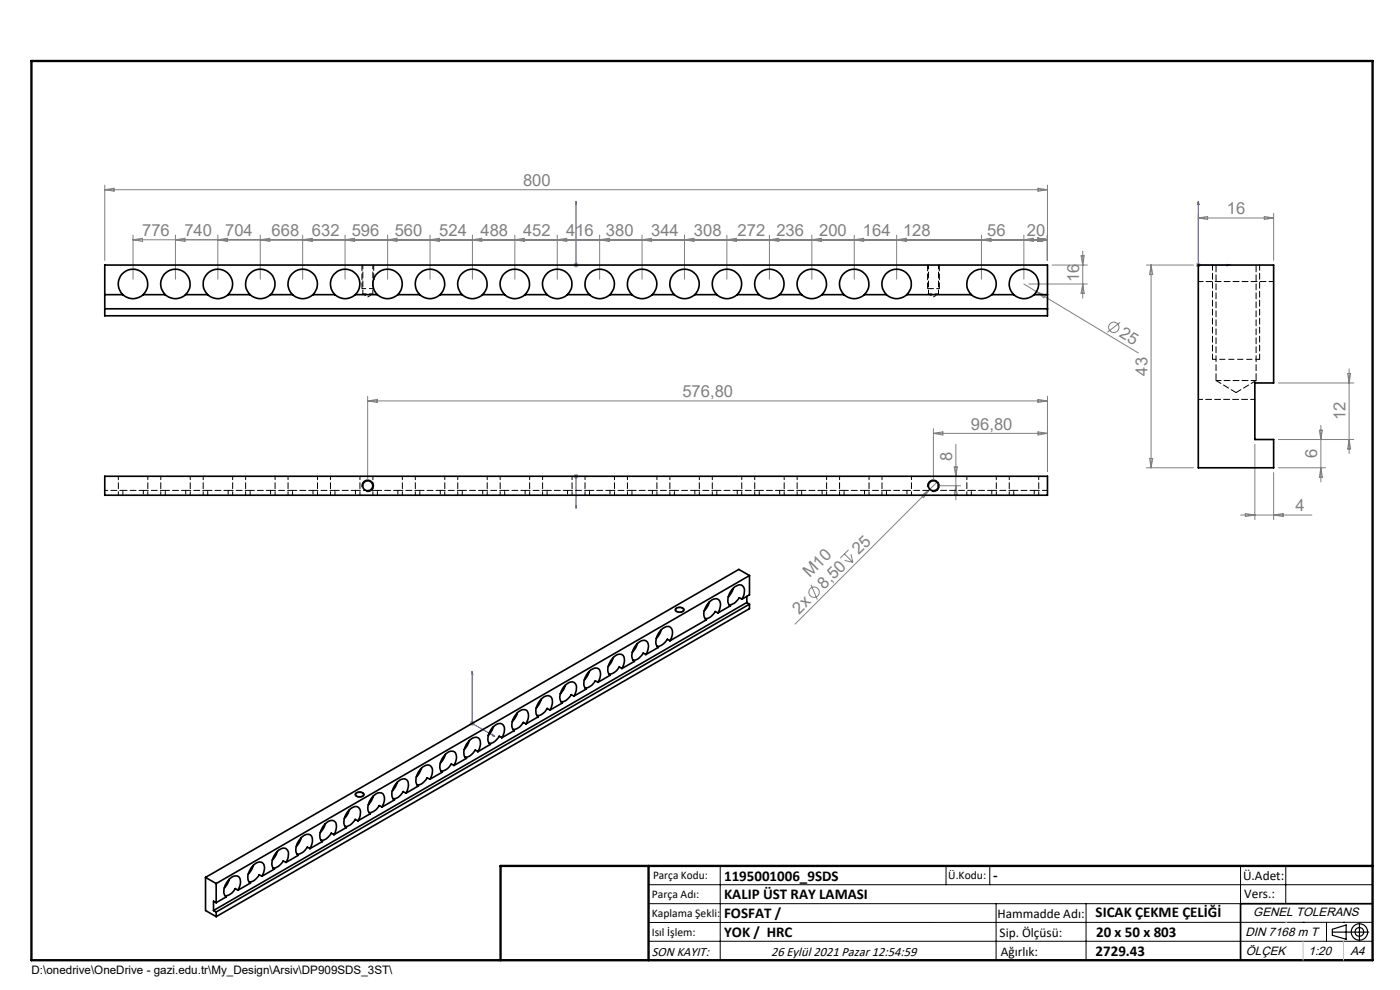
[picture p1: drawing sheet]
<svg xmlns="http://www.w3.org/2000/svg" width="297mm" height="210mm" viewBox="0 0 297 210" stroke-linecap="round" stroke-linejoin="round" font-family="sans-serif">
<g fill="none" stroke="#808080" stroke-width=".21">
<path d="M22.2 39.3v15.9M220.2 39.9l2 .3-2 .4zM222.2 39.3v15.9M22.2 40.2h200M22.2 40.2l2-.3v.7zM28.2 50.9h194M28.2 49.9v9.3M28.2 50.9l2-.4v.7zM37.2 49.9v9.3M37.2 50.9l2-.4v.7zM46.2 49.9v9.3M46.2 50.9l2-.4v.7z"/>
<path d="M55.2 49.9v9.3M55.2 50.9l2-.4v.7zM64.2 49.9v9.3M64.2 50.9l2-.4v.7zM73.2 49.9v9.3M73.2 50.9l2-.4v.7zM82.2 49.9v9.3M82.2 50.9l2-.4v.7zM91.2 49.9v9.3M91.2 50.9l2-.4v.7zM100.2 49.9v9.3M100.2 50.9l2-.4v.7z"/>
<path d="M109.2 49.9v9.3M109.2 50.9l2-.4v.7zM118.2 49.9v9.3M118.2 50.9l2-.4v.7zM121.7 56.2h1M121.8 55.9l.8 .7M122.2 55.7v1.1M122.6 55.9l-.8 .7M127.2 49.9v9.3M127.2 50.9l2-.4v.7zM136.2 49.9v9.3M136.2 50.9l2-.4v.7z"/>
<path d="M145.2 49.9v9.3M145.2 50.9l2-.4v.7zM154.2 49.9v9.3M154.2 50.9l2-.4v.7zM163.2 49.9v9.3M163.2 50.9l2-.4v.7zM172.2 49.9v9.3M172.2 50.9l2-.4v.7zM181.2 49.9v9.3M181.2 50.9l2-.4v.7zM190.2 49.9v9.3M190.2 50.9l2-.4v.7z"/>
<path d="M208.2 49.9v9.3M208.2 50.9l2-.4v.7zM217.2 49.9v9.3M217.2 50.9l2-.4v.7zM220.2 50.5l2 .4-2 .3zM223.2 56.2h7.5M229.3 54.2h.7l-.3 2zM229.7 53.2v10M243.2 56.2h10M244.2 56.2v43M244.2 56.2l.3 2h-.6zM253.7 56.2h1"/>
<path d="M253.9 55.9l.7 .7M254.2 55.7v1.1M254.2 45.3v9.9M254.2 46.2h16M254.2 46.2l2-.3v.7zM254.6 55.9l-.7 .7M268.2 45.9l2 .3-2 .4zM270.2 45.3v9.9M217.2 60.2l2.7 1.7M218.2 60.2h12.5M219.9 61.9l21.6 13M219.9 61.9l1.9 .7-.4 .6z"/>
<path d="M229.7 60.2l.3 2h-.7zM237.6 68.4l-2.7 2.1M285.9 79.2h.6l-.3 2zM286.2 78.2v18M78 84.1v18M78 85h144.2M78 85l2-.3v.7zM198 90.9v11.2M198 91.9h24.2M198 91.9l2-.3v.7zM202.4 99.1h.7l-.3 1.9zM202.8 94.3v11.7"/>
<path d="M220.2 84.7l2 .3-2 .4zM220.2 91.6l2 .3-2 .4zM222.2 84.1v15.9M243.2 99.2h10M243.9 97.3h.6l-.3 1.9zM266.2 94.3v15.9M271.2 93.2h16M271.2 81.2h16M271.2 99.2h10M279.9 91.3h.6l-.3 1.9zM280.2 90.2v12M280.2 99.2l.3 2h-.6z"/>
<path d="M286.2 93.2l.3 2h-.6zM121.7 101h1M121.8 100.7l.8 .7M122.2 100.5v1.1M122.6 100.7l-.8 .7M179.1 117.5l1.8 1.8M179.2 118.9l1.7 .4M180 116.6l-1.7 1.8M180.5 117.5l.4 1.8M195.5 105.1l1.6-1.2-1.2 1.7zM198.9 102.2l-30.2 30.2M199 103h4.8"/>
<path d="M202.8 103l.3 2h-.7zM263.2 109.2h15.1M264.2 108.9l2 .3-2 .4zM270.2 100.3v9.9M270.2 109.2l2-.3v.7zM172 124.1l1.4 3.1M99.7 153.4h.9M99.8 153.1l.7 .7M100.2 153v.9M100.5 153.1l-.7 .7"/>
<circle cx="236.3" cy="69.4" r="1.11"/>
<circle cx="172.7" cy="125.6" r="1.11"/>
</g>
<g fill="none" stroke="#000" stroke-width=".21">
<path d="M79.3 59.2h.1M76.8 103.4a1.24 1.24 0 0 1 1.1-1.6 1.24 1.24 0 0 1 1.3 1.3 1.24 1.24 0 0 1-1.5 1.1M196.8 103.4a1.23 1.23 0 0 1 1.1-1.6 1.23 1.23 0 0 1 1.3 1.3 1.23 1.23 0 0 1-1.5 1.1M143.2 129.1a1.26 1.26 0 0 1 2 .2 1.15 1.15 0 0 1-2 .2zM75.5 168.2a1.22 1.22 0 0 1 1.8 .3 1.13 1.13 0 0 1-1 .6 1.13 1.13 0 0 1-1-.6zM137.6 187.7h153.6M137.6 191.7h153.6M137.6 199.7h153.6M152.8 183.7v20M200.7 183.7v4M210 183.7v4M211.3 191.7v12"/>
<path d="M230.4 191.7v12M263.2 183.7v20M272.8 183.7v8M276.4 195.6h.1M281.4 195.6v4.1M285 195.6h.1M291.2 195.6l-153.6 .1"/>
</g>
<path d="M79.2 61.2h-2.4M267.1 76.2h-9.9" fill="none" stroke="#000" stroke-width=".21" stroke-dasharray="1.3 .6" stroke-dashoffset=".4" stroke-linecap="butt"/>
<path d="M197.7 61.2h-.9" fill="none" stroke="#000" stroke-width=".21" stroke-dasharray="1.3 .6" stroke-dashoffset=".5" stroke-linecap="butt"/>
<path d="M199.3 61.2h-1.3" fill="none" stroke="#000" stroke-width=".21" stroke-dasharray="1.3 .6" stroke-dashoffset=".6" stroke-linecap="butt"/>
<g fill="none" stroke="#000" stroke-width=".25">
<path d="M282.6 197.7h7.8M282.6 197.1l3-.9v3l-3-.8zM288.4 195.8v3.8M106.2 203.7h185"/>
<circle cx="288.4" cy="197.7" r="1.74"/>
<circle cx="288.4" cy="197.7" r=".93"/>
</g>
<g fill="none" stroke="#00f" stroke-width=".21">
<path d="M122.2 56.1v.3zM122.2 42.7v.7v-.7M122.2 56.2h.1M122.2 42.7v13.5M254.2 42.7v13.5h6.8M254.2 42.7l.2 .7h-.4zM260.3 56.1l.7 .1-.7 .2zM122.2 107.8v-.7v.7M122.2 100.9v.3zM122.2 101h.1M122.2 101v6.8M100.2 142.4v11l4.8 2.8"/>
<path d="M100.2 142.4l.1 .6-.3-.1zM104.5 155.8l.5 .4-.5-.1z"/>
</g>
<path d="M257.2 56.2v20M267.2 76.2v-20" fill="none" stroke="#000" stroke-width=".21" stroke-dasharray="1.3 .6" stroke-dashoffset=".2"/>
<path d="M76.8 56.2v5M196.8 56.2v5M79.3 61.2h-.1M198 61.2h-.3M199.3 61.2v-5M267.2 76.2h-.1" fill="none" stroke="#000" stroke-width=".21" stroke-dasharray="1.3 .6"/>
<path d="M79.3 59.2v-3" fill="none" stroke="#000" stroke-width=".21" stroke-dasharray="1.3 .6" stroke-dashoffset=".1"/>
<path d="M291.2 191.7h-28v12" fill="none" stroke="#000" stroke-width=".35"/>
<path d="M6.7 12.9h284.5v190.8h-284.5zM137.6 183.7v20M291.2 183.7h-185v20" fill="none" stroke="#000" stroke-width=".5"/>
<path d="M276.4 199.7v4M285 199.7v4" fill="none" stroke="#c0c0c0" stroke-width=".21"/>
<path d="M272.8 195.6h.1" fill="none" stroke="#c0c0c0" stroke-width=".25"/>
<g fill="#00f">
<path d="M122.2 56.1v.3zM122.2 42.7v.7z"/>
<path d="M104.5 155.8l.5 .4-.5-.1zM100.2 142.4l.1 .6-.3-.1z"/>
<path d="M122.2 107.1v.7zM122.2 100.9v.3z"/>
<path d="M260.3 56.1l.7 .1-.7 .2zM254.2 42.7l.2 .7h-.4z"/>
</g>
<g fill="none" stroke="#000" stroke-width=".35">
<path d="M22.2 56.2h200v10.8h-200zM254.2 56.2h16v25h-4v12h4v6h-16zM22.2 65.5h200M22.2 62.5h3.8M26 62.5a3.1 3.1 0 0 1 0-4.5 3.1 3.1 0 0 1 4.4 0 3.1 3.1 0 0 1 0 4.5M26 62.5a3.2 3.2 0 0 0 4.4 0M30.4 62.5h4.6M35 62.5a3.1 3.1 0 0 1 0-4.5 3.1 3.1 0 0 1 4.4 0 3.1 3.1 0 0 1 0 4.5M35 62.5a3.2 3.2 0 0 0 4.4 0M39.4 62.5h4.7M44.1 62.5a3.1 3.1 0 0 1-.1-4.5 3.1 3.1 0 0 1 4.5 0 3.1 3.1 0 0 1-.1 4.5M44.1 62.5a3.2 3.2 0 0 0 4.3 0"/>
<path d="M48.4 62.5h4.7M53.1 62.5a3.1 3.1 0 0 1-.1-4.5 3.1 3.1 0 0 1 4.5 0 3.1 3.1 0 0 1-.1 4.5M53.1 62.5a3.2 3.2 0 0 0 4.3 0M57.4 62.5h4.7M62.1 62.5a3.1 3.1 0 0 1-.1-4.5 3.1 3.1 0 0 1 4.5 0 3.1 3.1 0 0 1-.1 4.5M62.1 62.5a3.2 3.2 0 0 0 4.3 0M66.4 62.5h4.6M71 62.5a3.1 3.1 0 0 1 0-4.5 3.1 3.1 0 0 1 4.5 0 3.1 3.1 0 0 1-.1 4.5M71 62.5a3.2 3.2 0 0 0 4.4 0M75.4 62.5h4.6M80 62.5a3.1 3.1 0 0 1 0-4.5 3.1 3.1 0 0 1 4.4 0 3.1 3.1 0 0 1 0 4.5M80 62.5a3.2 3.2 0 0 0 4.4 0"/>
<path d="M84.4 62.5h4.6M89 62.5a3.1 3.1 0 0 1 0-4.5 3.1 3.1 0 0 1 4.4 0 3.1 3.1 0 0 1 0 4.5M89 62.5a3.2 3.2 0 0 0 4.4 0M93.4 62.5h4.6M98 62.5a3.1 3.1 0 0 1 0-4.5 3.1 3.1 0 0 1 4.4 0 3.1 3.1 0 0 1 0 4.5M98 62.5a3.2 3.2 0 0 0 4.4 0M102.4 62.5h4.6M107 62.5a3.1 3.1 0 0 1 0-4.5 3.1 3.1 0 0 1 4.4 0 3.1 3.1 0 0 1 0 4.5M107 62.5a3.2 3.2 0 0 0 4.4 0M111.4 62.5h4.7M116.1 62.5a3.1 3.1 0 0 1-.1-4.5 3.1 3.1 0 0 1 4.4 0 3.1 3.1 0 0 1 0 4.5M116.1 62.5a3.1 3.1 0 0 0 4.3 0"/>
<path d="M120.4 62.5h4.7M125.1 62.5a3.1 3.1 0 0 1-.1-4.5 3.1 3.1 0 0 1 4.5 0 3.1 3.1 0 0 1-.1 4.5M125.1 62.5a3.2 3.2 0 0 0 4.3 0M129.4 62.5h4.7M134.1 62.5a3.1 3.1 0 0 1-.1-4.5 3.1 3.1 0 0 1 4.5 0 3.1 3.1 0 0 1-.1 4.5M134.1 62.5a3.2 3.2 0 0 0 4.3 0M138.4 62.5h4.7M143.1 62.5a3.1 3.1 0 0 1-.1-4.5 3.1 3.1 0 0 1 4.5 0 3.1 3.1 0 0 1-.1 4.5M143.1 62.5a3.2 3.2 0 0 0 4.3 0M147.4 62.5h4.6M152 62.5a3.1 3.1 0 0 1 0-4.5 3.1 3.1 0 0 1 4.4 0 3.1 3.1 0 0 1 0 4.5M152 62.5a3.2 3.2 0 0 0 4.4 0"/>
<path d="M156.4 62.5h4.6M161 62.5a3.1 3.1 0 0 1 0-4.5 3.1 3.1 0 0 1 4.4 0 3.1 3.1 0 0 1 0 4.5M161 62.5a3.2 3.2 0 0 0 4.4 0M165.4 62.5h4.6M170 62.5a3.1 3.1 0 0 1 0-4.5 3.1 3.1 0 0 1 4.4 0 3.1 3.1 0 0 1 0 4.5M170 62.5a3.2 3.2 0 0 0 4.4 0M174.4 62.5h4.6M179 62.5a3.1 3.1 0 0 1 0-4.5 3.1 3.1 0 0 1 4.4 0 3.1 3.1 0 0 1 0 4.5M179 62.5a3.2 3.2 0 0 0 4.4 0M183.4 62.5h4.6M188 62.5a3.1 3.1 0 0 1 0-4.5 3.1 3.1 0 0 1 4.4 0 3.1 3.1 0 0 1 0 4.5M188 62.5a3.2 3.2 0 0 0 4.4 0"/>
<path d="M192.4 62.5h13.7M206.1 62.5a3.1 3.1 0 0 1-.1-4.5 3.1 3.1 0 0 1 4.5 0 3.1 3.1 0 0 1-.1 4.5M206.1 62.5a3.2 3.2 0 0 0 4.3 0M210.4 62.5h4.7M215.1 62.5a3.1 3.1 0 0 1-.1-4.5 3.1 3.1 0 0 1 4.5 0 3.1 3.1 0 0 1-.1 4.5M215.1 62.5a3.2 3.2 0 0 0 4.3 0M219.4 62.5h2.8M22.2 101h200v4h-200zM130.1 139.5l-.4 1-.7 .8M135.2 136.5l-.4 1.1-.7 .8M137 138.8a2.39 2.39 0 0 0 .1-2.8 1.77 1.77 0 0 0-2.2 .8 2.9 2.9 0 0 0-.5 3.3l.2 .2M137 138.8l-.5-.3a2.46 2.46 0 0 1-2.2 1.5"/>
<path d="M139.6 137.3h.1M139.7 137.3l-2.7 1.5M140.3 133.6l-.2 .7-.9 1.1M142.1 135.9a2.07 2.07 0 0 0-.1-3 2.65 2.65 0 0 0-2.6 2.1 1.86 1.86 0 0 0 .3 2.3M142.1 135.9l-.5-.3a2.75 2.75 0 0 1-2.2 1.5M143.4 129.1a1.05 1.05 0 0 1 1.6 .3 .99 .99 0 0 1-1.7 0zM149.8 131.4l.1 .1M149.9 131.5l-7.8 4.4M150.5 127.7l-.5 1.1-.6 .7M152.3 130a2.39 2.39 0 0 0 .1-2.8 2.16 2.16 0 0 0-2.6 1.5 2.13 2.13 0 0 0 .1 2.8M152.3 130l-.6-.3a2.46 2.46 0 0 1-2.1 1.5M154.9 128.5h.1"/>
<path d="M154.9 128.5l-2.6 1.5M155.6 124.8l-.3 .6-.8 1.2M157.4 127.1a2.07 2.07 0 0 0-.1-3 2.65 2.65 0 0 0-2.6 2 1.84 1.84 0 0 0 .2 2.4M157.4 127.1l-.6-.3a2.55 2.55 0 0 1-2.1 1.5M158.4 126.5v1.3M158.4 127.8l-113.1 65.3M158.4 127.8l.6 .4M159 122.1l-2.3-1.3-113.1 65.3M159 122.1l-113.1 65.3M159 122.1v4.1l-1.6 .9M159 128.2v.9l-113.1 65.3M159 128.2l-113.1 65.3"/>
<path d="M99.6 157.1l-.5 1-.6 .9M101.4 159.4a2.44 2.44 0 0 0 .1-2.8 1.75 1.75 0 0 0-2.2 .8 2.75 2.75 0 0 0-.6 3.3l.3 .2M101.4 159.4l-.6-.3a2.46 2.46 0 0 1-2.1 1.5M104 157.9h.1M104 157.9l-2.6 1.5M104.7 154.2l-.3 .6-.8 1.2M106.5 156.5a2.39 2.39 0 0 0 .1-2.9 1.77 1.77 0 0 0-2.2 .8 2.9 2.9 0 0 0-.6 3.4l.2 .1M106.5 156.5l-.6-.3a2.46 2.46 0 0 1-2.1 1.5M109.1 154.9v.1M109.1 155l-2.6 1.5M109.7 151.2l-.2 .7-.8 1.2M111.6 153.6a2.44 2.44 0 0 0 .1-2.9 2.29 2.29 0 0 0-2.7 1.5 2.2 2.2 0 0 0 .1 2.8"/>
<path d="M111.6 153.6l-.6-.4a2.75 2.75 0 0 1-2.2 1.6M114.2 152h.1M114.2 152l-2.6 1.6M114.8 148.3l-.4 1-.6 .8M116.7 150.6a2.44 2.44 0 0 0 .1-2.9 1.75 1.75 0 0 0-2.2 .9 2.75 2.75 0 0 0-.6 3.3l.2 .1M116.7 150.6l-.6-.3a2.56 2.56 0 0 1-2.2 1.5M119.2 149.1h.1M119.3 149.1l-2.6 1.5M119.9 145.3l-.4 1.1-.6 .8M121.7 147.7a2.39 2.39 0 0 0 .1-2.9 1.77 1.77 0 0 0-2.1 .8 2.9 2.9 0 0 0-.6 3.3l.2 .2M121.7 147.7l-.5-.4a2.46 2.46 0 0 1-2.2 1.6M124.4 146.1h.1"/>
<path d="M124.4 146.1l-2.7 1.6M125 142.4l-.2 .7-.8 1.1M126.9 144.7a2.37 2.37 0 0 0 0-2.9 2.27 2.27 0 0 0-2.6 1.6 2.2 2.2 0 0 0 .1 2.7M126.9 144.7l-.6-.3a2.75 2.75 0 0 1-2.2 1.5M129.4 143.2h.1M129.5 143.2l-2.6 1.5M131.9 141.8a2.44 2.44 0 0 0 .1-2.9 1.75 1.75 0 0 0-2.1 .9 2.75 2.75 0 0 0-.6 3.3l.2 .1M131.9 141.8l-.5-.3a2.56 2.56 0 0 1-2.2 1.5M134.5 140.3h.1M134.6 140.3l-2.7 1.5M63.9 177.7l-.4 1-.6 .8M68.3 178.5h.1"/>
<path d="M68.4 178.5l-2.6 1.5M69 174.7l-.4 1.1-.7 .8M70.8 177.1a2.39 2.39 0 0 0 .1-2.9 2.16 2.16 0 0 0-2.6 1.5 2.13 2.13 0 0 0 .1 2.8M70.8 177.1l-.5-.4a2.46 2.46 0 0 1-2.2 1.6M73.4 175.5h.1M73.5 175.5l-2.7 1.6M74.1 171.8l-.2 .7-.8 1.1M75.6 168.3a.86 .86 0 0 1 .9-.3 .86 .86 0 0 1 .6 .7 .94 .94 0 0 1-1.6-.3zM75.9 174.1a2.03 2.03 0 0 0-.1-3 2.65 2.65 0 0 0-2.6 2.1 1.84 1.84 0 0 0 .3 2.3M75.9 174.1l-.5-.3a2.46 2.46 0 0 1-2.2 1.5M78.5 172.6h.1M78.6 172.6l-2.7 1.5"/>
<path d="M79.2 168.9l-.4 1-.7 .8M81 171.2a2.44 2.44 0 0 0 .1-2.9 1.72 1.72 0 0 0-2.1 .8 2.75 2.75 0 0 0-.6 3.4l.2 .1M81 171.2l-.5-.3a2.59 2.59 0 0 1-2.2 1.5M83.6 169.6l.1 .1M83.7 169.7l-2.7 1.5M84.3 165.9l-.4 1.1-.7 .8M86.1 168.3a2.44 2.44 0 0 0 .1-2.9 1.75 1.75 0 0 0-2.2 .8 2.75 2.75 0 0 0-.5 3.3l.2 .2M86.1 168.3l-.6-.4a2.46 2.46 0 0 1-2.1 1.5M88.7 166.7h.1M88.8 166.7l-2.7 1.6M89.4 163l-.3 .6-.8 1.2M91.2 165.3a2.39 2.39 0 0 0 .1-2.9 1.77 1.77 0 0 0-2.2 .9 2.9 2.9 0 0 0-.6 3.3l.3 .1"/>
<path d="M91.2 165.3l-.6-.3a2.46 2.46 0 0 1-2.1 1.5M93.8 163.8h.1M93.8 163.8l-2.6 1.5M94.5 160l-.4 1.1-.7 .8M96.3 162.4a2.44 2.44 0 0 0 .1-2.9 1.72 1.72 0 0 0-2.2 .8 2.75 2.75 0 0 0-.5 3.3l.1 .2M96.3 162.4l-.6-.3a2.59 2.59 0 0 1-2.1 1.4M98.9 160.8l.1 .1M99 160.9l-2.7 1.5M43.6 186.1l2.3 1.3M43.6 186.1v7l2.3 1.3M45.3 193.1l.6 .4M45.9 187.4v4.1"/>
<path d="M45.9 193.5v.9M45.9 191.5l-.6-.3v1.9M48 190.2h.1M48 190.2l-2.1 1.3M48.6 186.5l-.4 1-.6 .8M50.5 188.8a2.44 2.44 0 0 0 .1-2.9 1.9 1.9 0 0 0-2.4 1.2 2.33 2.33 0 0 0-.2 3.1M50.5 188.8l-.6-.3a2.56 2.56 0 0 1-2.1 1.5M53.1 187.3h.1M53.1 187.3l-2.6 1.5M53.7 183.5l-.4 1.1-.6 .8M55.6 185.9a2.39 2.39 0 0 0 .1-2.9 2.16 2.16 0 0 0-2.7 1.5 2.13 2.13 0 0 0 .1 2.8M55.6 185.9l-.6-.3a2.46 2.46 0 0 1-2.2 1.5"/>
<path d="M58.2 184.4h.1M58.2 184.4l-2.6 1.5M58.8 180.6l-.2 .7-.8 1.1M60.7 182.9a2.07 2.07 0 0 0-.2-3 2.65 2.65 0 0 0-2.6 2.1 1.86 1.86 0 0 0 .3 2.4M60.7 182.9l-.6-.3a2.65 2.65 0 0 1-2.2 1.5M63.3 181.4h.1M63.3 181.4l-2.6 1.5M65.8 180a2.44 2.44 0 0 0 .1-2.9 1.9 1.9 0 0 0-2.5 1.2 2.32 2.32 0 0 0-.1 3.1M65.8 180l-.6-.3a2.61 2.61 0 0 1-2.2 1.5"/>
<circle cx="78" cy="103" r="1.07"/>
<circle cx="198" cy="103" r="1.06"/>
</g>
<g fill="none" stroke="#000" stroke-width=".21" stroke-dasharray="1.3 .6" stroke-dashoffset=".5">
<path d="M79.1 62.3h-2.1M199.1 62.3h-2.1M25.1 101v4M26.1 105v-1M30.4 104v1M31.4 105v-4M34.1 101v4M35.1 105v-1M39.4 104v1M40.4 105v-4M43.1 101v4M44.1 105v-1"/>
<path d="M48.4 104v1M49.4 105v-4M52.1 101v4M53.1 105v-1M57.4 104v1M58.4 105v-4M61.1 101v4M62.1 105v-1M66.4 104v1M67.4 105v-4M70.1 101v4M71.1 105v-1"/>
<path d="M75.4 104v1M76.4 105v-4M79.1 101v4M80.1 105v-1M84.4 104v1M85.4 105v-4M88.1 101v4M89.1 105v-1M93.4 104v1M94.4 105v-4M97.1 101v4M98.1 105v-1"/>
<path d="M102.4 104v1M103.4 105v-4M106.1 101v4M107.1 105v-1M111.4 104v1M112.4 105v-4M115.1 101v4M116.1 105v-1M120.4 104v1M121.4 105v-4M124.1 101v4M125.1 105v-1"/>
<path d="M129.4 104v1M130.4 105v-4M133.1 101v4M134.1 105v-1M138.4 104v1M139.4 105v-4M142.1 101v4M143.1 105v-1M147.4 104v1M148.4 105v-4M151.1 101v4M152.1 105v-1"/>
<path d="M156.4 104v1M157.4 105v-4M160.1 101v4M161.1 105v-1M165.4 104v1M166.4 105v-4M169.1 101v4M170.1 105v-1M174.4 104v1M175.4 105v-4M178.1 101v4M179.1 105v-1"/>
<path d="M183.4 104v1M184.4 105v-4M187.1 101v4M188.1 105v-1M192.4 104v1M193.4 105v-4M205.1 101v4M206.1 105v-1M206.1 104h-13.7M210.4 104v1M211.4 105v-4M214.1 101v4"/>
<path d="M215.1 105v-1M219.4 104v1M220.4 105v-4"/>
</g>
<g fill="none" stroke="#000" stroke-width=".21" stroke-dasharray="1.3 .6" stroke-dashoffset=".4">
<path d="M77 56.2v6.1M197 56.2v6.1M79.1 62.3v-6.1M199.1 62.3v-6.1M26.1 104h4.3M35.1 104h4.3M44.1 104h4.3M53.1 104h4.3M62.1 104h4.3M71.1 104h4.3M80.1 104h4.3M89.1 104h4.3"/>
<path d="M98.1 104h4.3M107.1 104h4.3M116.1 104h4.3M125.1 104h4.3M134.1 104h4.3M143.1 104h4.3M152.1 104h4.3M161.1 104h4.3M170.1 104h4.3M179.1 104h4.3M188.1 104h4.3M206.1 104h4.3"/>
<path d="M215.1 104h4.3"/>
</g>
<path d="M77 62.3l1 .7M78 63l1.1-.7M197 62.3l1 .7M198 63l1.1-.7M26.1 104h-3.9" fill="none" stroke="#000" stroke-width=".21" stroke-dasharray="1.3 .6" stroke-dashoffset=".6"/>
<g fill="none" stroke="#000" stroke-width=".21" stroke-dasharray="1.3 .6" stroke-dashoffset=".2">
<path d="M266.5 80.7h-8.5M35.1 104h-4.7M44.1 104h-4.7M53.1 104h-4.7M62.1 104h-4.7M71.1 104h-4.7M80.1 104h-4.7M89.1 104h-4.7M98.1 104h-4.7M107.1 104h-4.7M116.1 104h-4.7M125.1 104h-4.7"/>
<path d="M134.1 104h-4.7M143.1 104h-4.7M152.1 104h-4.7M161.1 104h-4.7M170.1 104h-4.7M179.1 104h-4.7M188.1 104h-4.7M215.1 104h-4.7M222.2 104h-2.8"/>
</g>
<path d="M270.2 59.7h-16M254.2 84.7h12" fill="none" stroke="#000" stroke-width=".21" stroke-dasharray="1.3 .6" stroke-dashoffset=".3"/>
<path d="M258 80.7l4.2 2.6M262.2 83.3l4.3-2.6" fill="none" stroke="#000" stroke-width=".21" stroke-dasharray="1.3 .6" stroke-dashoffset=".1"/>
<path d="M258 56.2v24.5M266.5 80.7v-24.5" fill="none" stroke="#000" stroke-width=".21" stroke-dasharray="1.3 .6" stroke-dashoffset="-.2"/>
<g font-size="3.5" fill="#808080">
<text x="111" y="39.4">800</text>
<text x="260.3" y="45.4">16</text>
<text x="30.2" y="50.1">776</text>
<text x="39.1" y="50.1">740</text>
<text x="47.8" y="50.1">704</text>
<text x="57.6" y="50.1">668</text>
<text x="66.2" y="50.1">632</text>
<text x="74.6" y="50.1">596</text>
<text x="83.7" y="50.1">560</text>
<text x="93.2" y="50.1">524</text>
<text x="101.9" y="50.1">488</text>
<text x="111" y="50.1">452</text>
<text x="120.1" y="50.1">416</text>
<text x="128.5" y="50.1">380</text>
<text x="138.1" y="50.1">344</text>
<text x="147.2" y="50.1">308</text>
<text x="156.5" y="50.1">272</text>
<text x="164.7" y="50.1">236</text>
<text x="173.8" y="50.1">200</text>
<text x="183.1" y="50.1">164</text>
<text x="191.6" y="50.1">128</text>
<text x="209.4" y="50.1">56</text>
<text x="217.8" y="50.1">20</text>
<text x="228.9" y="59.9" transform="rotate(-90 228.9 59.9)">16</text>
<text x="237.2" y="71.4" transform="rotate(31 237.2 71.4)">25</text>
<text x="243.4" y="79.7" transform="rotate(-90 243.4 79.7)">43</text>
<text x="144.8" y="84.2">576,80</text>
<text x="285.4" y="89.2" transform="rotate(-90 285.4 89.2)">12</text>
<text x="206" y="91.1">96,80</text>
<text x="202" y="97.8" transform="rotate(-90 202 97.8)">8</text>
<text x="279.4" y="97.2" transform="rotate(-90 279.4 97.2)">6</text>
<text x="274.8" y="108.4">4</text>
<text x="182.2" y="117.8" transform="rotate(-45 182.2 117.8)">25</text>
<text x="171.8" y="122.7" transform="rotate(-45 171.8 122.7)">M10</text>
<text x="174.8" y="125.1" transform="rotate(-45 174.8 125.1)">8,50</text>
<text x="169.6" y="130.4" transform="rotate(-45 169.6 130.4)">2x</text>
</g>
<g font-size="3.2">
<text x="153.6" y="186.8">1195001006_9SDS</text>
<text x="153.6" y="190.8">KALIP ÜST RAY LAMASI</text>
<text x="210.7" y="186.6">-</text>
<text x="153.6" y="194.8">FOSFAT /</text>
<text x="232.4" y="194.5">SICAK ÇEKME ÇELİĞİ</text>
<text x="153.6" y="198.8">YOK / HRC</text>
<text x="232.4" y="202.8">2729.43</text>
<text x="232.5" y="198.8">20 x 50 x 803</text>
</g>
<g font-size="2.8">
<text x="263.7" y="186.7">Ü.Adet:</text>
<text x="263.9" y="190.5">Vers.:</text>
<text x="211.6" y="194.8">Hammadde Adı:</text>
<text x="138.3" y="202.8">SON KAYIT:</text>
<text x="163.6" y="202.8">26 Eylül 2021 Pazar 12:54:59</text>
<text x="212.1" y="198.7">Sip. Ölçüsü:</text>
<text x="212.3" y="202.7">Ağırlık:</text>
</g>
<g font-size="2.6">
<text x="265.9" y="194.4">GENEL TOLERANS</text>
<text x="264.2" y="198.5">DIN 7168 m T</text>
<text x="264.3" y="202.6">ÖLÇEK</text>
<text x="277.6" y="202.6">1:20</text>
<text x="286.5" y="202.6">A4</text>
</g>
<g font-size="2.5">
<text x="138.3" y="190.5">Parça Adı:</text>
<text x="138.5" y="186.5">Parça Kodu:</text>
<text x="201.2" y="186.5">Ü.Kodu:</text>
<text x="138.3" y="194.5">Kaplama Şekli:</text>
<text x="138.3" y="198.6">Isıl İşlem:</text>
<text x="6.7" y="206.7">D:\onedrive\OneDrive - gazi.edu.tr\My_Design\Arsiv\DP909SDS_3ST\</text>
</g>
</svg>
